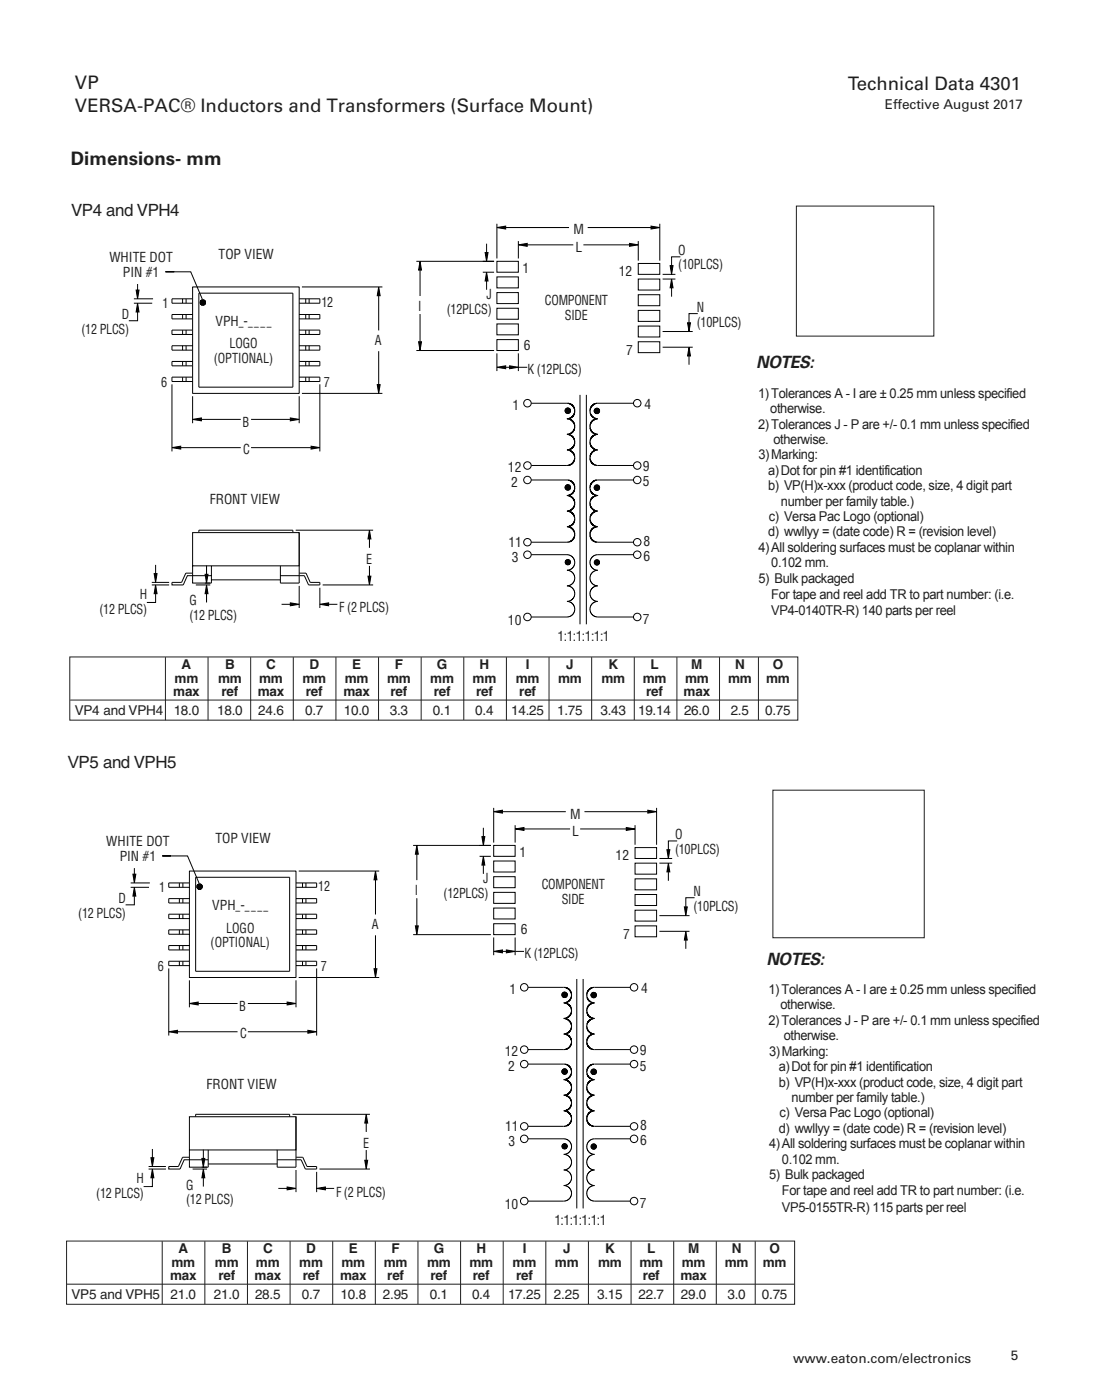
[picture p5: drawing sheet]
<svg xmlns="http://www.w3.org/2000/svg" width="229mm" height="292mm" viewBox="0 0 229 292" stroke-linecap="round" stroke-linejoin="round" font-family="sans-serif">
<g fill="none" stroke="#231f20" stroke-width=".21">
<path d="M14.6 137.1h151.8v13.2h-151.8zM34.5 137.1v13.2M43.4 137.1v13.2M52.3 137.1v13.1M61.2 137.1v13.2M70.1 137.1v13.2M79 137.1v13.2M87.8 137.1v13.1M96.7 137.1v13.1M105.6 137.1v13.2M114.5 137.1v13.2M123.4 137.1v13.1"/>
<path d="M132.3 137.1v13.1M141.2 137.1v13.1M150.1 137.1v13.1M158.2 137.1v13.1M14.6 146.1h151.7"/>
</g>
<path d="M166.1 43h28.7v27.1h-28.7z" fill="#fff"/>
<g fill="none" stroke="#231f20" stroke-width=".21">
<path d="M166.1 43h28.7v27.1h-28.7zM13.9 258.9h151.8v13.2h-151.8zM33.8 259v13.1M42.7 259v13.1M51.6 259v13.1M60.5 259v13.1M69.4 259v13.1M78.3 259v13.1M87.2 259v13.1M96.1 259v13.1M105 259v13.1M113.8 259v13.1"/>
<path d="M122.7 259v13.1M131.6 259v13.1M140.5 259v13.1M149.4 259v13.1M157.5 259v13.1M14 267.9h151.7"/>
</g>
<g fill="none" stroke="#000" stroke-width=".21">
<path d="M28.7 59.3v1.2M36.3 56.7h-1.8h5.3l2.4 5.7M40.2 59.9h22.2v22.2h-22.2zM63 59.9h16.8M79 59.9l.3 1.8h-.6zM86.8 54.5h16.3M87.6 54.5l.3 1.8h-.6zM87.6 56.3v5.5M100.7 56.8h2.4M101.2 52.7h.6l-.3 1.8zM101.5 56.8l.3 1.8h-.6zM101.5 50.8v1.9"/>
<path d="M101.5 58.6v1.9M103.6 54.5h4.5v2.3h-4.5zM103.6 57.8h4.5v2.3h-4.5zM103.6 47.5l1.9-.3v.6zM103.6 46.7v7.2M105.5 47.5h13.2M108.1 51.1l1.9-.3v.6zM108.1 50.3v3.6M110 51.1h9.6M121.7 51.1h9.6M122.6 47.5h13.2M131.3 50.8l1.8 .3-1.8 .3z"/>
<path d="M133.1 50.3v4.1M133.1 55h4.5v2.2h-4.5zM133.1 58.2h4.5v2.3h-4.5zM135.8 47.2l1.8 .3-1.8 .3zM137.6 46.7v7.7M138.2 57.2h2.7M138.2 58.2h2.7M139.8 55.4h.6l-.3 1.8zM140.1 58.2l.3 1.8h-.6zM141.9 53.6h-1.8v1.8M27.9 63.3h3.8M27.9 62.3h4"/>
<path d="M28.4 60.5h.6l-.3 1.8zM28.7 63.3l.3 1.8h-.6zM28.7 65.1v1.8h-1.8M38.1 62.3v1M38.1 65.6v.9M38.1 68.9v.9M38.1 72.1v1M38.1 75.4v.9M38.1 78.7v.9M38.8 62.3v1M38.8 65.6v.9M38.8 68.9v.9"/>
<path d="M38.8 72.1v1M38.8 75.4v.9M38.8 78.7v.9M40.2 62.3h-4.3v1h4.3M40.2 65.6h-4.3v.9h4.3M40.2 68.9h-4.3v.9h4.3M40.2 72.1h-4.3v1h4.3M40.2 75.4h-4.3v.9h4.3M40.2 78.7h-4.3v.9h4.3M41.5 61.2h19.6v19.6h-19.6zM42.1 62.7l-.3 .2M42.2 62.6l-.4 .5"/>
<path d="M42.4 62.6l-.6 .6M42.5 62.6l-.7 .7M42.5 62.7l-.7 .6M42.6 62.7l-.7 .7M42.7 62.8l-.8 .7M42.7 62.8l-.7 .7M42.8 62.9l-.7 .7M42.8 63.3l-.3 .3M42.8 63l-.7 .6M42.8 63.1l-.6 .5M42.8 63.2l-.4 .4M62.4 68.9h4.3v.9h-4.3"/>
<path d="M62.4 72.1h4.3v1h-4.3M62.4 65.6h4.3v.9h-4.3M62.4 62.3h4.3v1h-4.3M62.4 75.4h4.3v.9h-4.3M62.4 78.7h4.3v.9h-4.3M63.8 62.3v1M63.8 65.6v.9M63.8 68.9v.9M63.8 72.1v1M63.8 75.4v.9M63.8 78.7v.9M64.5 62.3v1"/>
<path d="M64.5 65.6v.9M64.5 68.9v.9M64.5 72.1v1M64.5 75.4v.9M64.5 78.7v.9M79 61.7v7.2M79 73.3v6.9M86.8 73.1h16.3M87.3 71.3h.6l-.3 1.8zM87.6 65.5v5.8M103.6 61h4.5v2.3h-4.5zM103.6 64.3h4.5v2.3h-4.5z"/>
<path d="M103.6 67.6h4.5v2.3h-4.5zM103.6 70.9h4.5v2.2h-4.5zM103.6 76.6l1.9-.3v.6zM103.6 73.7v3.7M105.5 76.6h.8M106.3 76.3l1.8 .3-1.8 .3zM108.1 73.7v3.7M108.1 76.6h1.9M133.1 61.5h4.5v2.3h-4.5zM133.1 64.8h4.5v2.3h-4.5zM133.1 68h4.5v2.3h-4.5zM133.1 71.3h4.5v2.3h-4.5z"/>
<path d="M138.2 69.2h6.3M138.2 72.4h6.3M140.1 60v1.9M143.4 67.3h.6l-.3 1.9zM143.7 72.4l.3 1.9h-.6zM143.7 74.3v1.8M145.5 65.4h-1.8v1.9M35.9 93.4l1.8-.3v.6zM35.9 80.2v14M37.7 93.4h12.5M40.2 87.5l1.8-.3v.6zM40.2 82.7v5.6"/>
<path d="M42 87.5h8.2M52.4 93.4h12.5M52.4 87.5h8.2M60.6 87.2l1.8 .3-1.8 .3zM62.4 82.7v5.6M63 82.1h16.8M64.9 93.1l1.8 .3-1.8 .3zM66.7 80.2v14M78.7 80.2h.6l-.3 1.9zM110.8 84.1h7.7l1 .6 .4 .9-.1 .7-.3 .5-.6 .4-.6 .2 .5 .1 .5 .3 .6 .9-.1 .7-.3 .7-.5 .4-.7 .1 .9 .3 .6 1v.7l-.2 .6-.7 .6-.6 .1 .9 .3 .6 .7 .1 .8-.3 .8-.5 .4-.6 .2h-7.7M117.9 85.7h.5zM117.9 85.6l.5 .1h-.5z"/>
<path d="M117.9 85.8l.5-.1zM117.9 85.9l.5-.2zM117.9 85.5l.5 .2zM118 86l.4-.3-.4 .4zM118 85.4l.4 .3zM118 86.1l.4-.4zM118 85.3l.4 .4zM118.1 85.2h.1l.2 .5zM118.1 85.2l.3 .5-.4-.4zM118.2 85.2h.1l.1 .5zM118.3 85.2l.1 .5zM118.4 85.7l-.2 .5-.1-.1z"/>
<path d="M118.4 85.7l-.1 .5h-.1zM118.4 85.7l-.1 .5zM118.4 85.7l.1 .5zM118.4 85.7l.2 .5h-.1zM118.4 85.7l.3 .4-.1 .1zM118.4 85.7l.4 .4zM118.4 85.7l.5 .2v.1zM118.4 85.7l.6 .1-.1 .1zM118.4 85.7h.6zM118.4 85.7l.5-.2 .1 .1zM118.4 85.7l.5-.2zM118.4 85.7l.4-.4z"/>
<path d="M118.4 85.2v.5zM118.5 85.2l-.1 .5zM118.6 85.2l.1 .1-.3 .4zM118.7 85.3l-.3 .4zM121 82.4v47.9M122.3 82.4v47.9M124 85.8l.5-.1-.5 .2zM124 85.7h.5zM124 85.6l.5 .1zM124 85.5l.5 .2-.5-.1zM124 85.9l.5-.2-.5 .3zM124 85.4l.5 .3-.5-.2z"/>
<path d="M124 85.4h.1l.4 .3zM124 86l.5-.3-.4 .4zM124.1 85.4l.4 .3zM124.1 86.1l.4-.4zM124.2 85.3l.3 .4zM124.3 85.2l.2 .5zM124.4 85.2l.1 .5zM124.5 85.7v.6zM124.5 85.7v.6h-.1zM124.5 85.7l.5 .3-.1 .1zM124.5 85.7l.5-.3v.1zM124.5 85.7l.2 .5z"/>
<path d="M124.5 85.2h.1l-.1 .5zM124.5 85.7l.5 .2v.1zM124.5 85.7l.5-.2v.1zM124.5 85.7l.5-.1zM124.5 85.7l.5 .1zM124.5 85.7l.5 .1v.1zM124.5 85.7l.4 .4zM124.5 85.7l-.2 .5zM124.6 85.2l-.1 .5zM124.7 97.1h7.4M124.7 85.2l-.2 .5zM124.8 85.3l-.3 .4z"/>
<path d="M124.9 85.4h.1l-.5 .3zM132.1 84.1h-7.6l-.8 .4-.4 .4-.3 .9 .3 .8 .5 .5 .9 .3-.6 .1-.7 .5-.3 .6v.8l.6 .9 1 .3-.7 .2-.5 .4-.4 .5v.8l.2 .6 .4 .4 1 .4-.7 .1-.6 .4-.3 .6v.8l.2 .5 .4 .5 1 .3M32.1 119.7h.7l-.3 1.8zM32.5 117.9v1.8M40.1 119.6h-1.3l-.9 1.9h-2v.5h2.3l.9-1.9h1M40.2 118.1h22.2v-7h-22.2v10.6h3.9v-3.6M41.5 111.1v-.5h19.6v.5M42.8 119.8h.6l-.3 1.9zM43.1 118v1.8M61.7 110.6h16.1M62.4 111.1v10.6h-3.9v-3.6M62.4 119.6h1.4l.9 1.9h2v.5h-2.3l-.9-1.9h-5"/>
<path d="M77.1 110.6l.3 1.8h-.6zM77.1 112.4v1.9M77.1 118.1v2.1M110.8 115.7l7.7 .1 1 .5 .4 .9-.1 .7-.3 .6-.6 .4-.6 .1 1 .3 .3 .4 .3 .7-.1 .7-.3 .5-.6 .5-.6 .1 .9 .4 .4 .4 .3 .6v.6l-.4 .7-.7 .5-.5 .1 .8 .2 .6 .7 .2 .9-.4 .8-.6 .5-.6 .1h-7.5M110.8 100.1h7.7l1 .6 .4 .9-.1 .7-.3 .5-.6 .5-.6 .1 .5 .1 .5 .3 .4 .4 .2 .7-.1 .5-.3 .7-.6 .4-.6 .1 1 .4 .5 .9v.8l-.2 .5-.7 .6-.6 .1 .8 .2 .7 .8 .1 .9-.4 .7-.4 .4-.7 .2h-7.6M117.9 117.3h.5zM117.9 101.7h.5zM117.9 117.2l.5 .1zM117.9 117.4l.5-.1zM117.9 101.6l.5 .1h-.5zM117.9 101.8l.5-.1zM117.9 117.5l.5-.2-.4 .3z"/>
<path d="M117.9 117.1l.5 .2zM117.9 101.9l.5-.2zM117.9 101.5l.5 .2zM118 117.6l.4-.3zM118 117l.4 .3-.5-.2zM118 102l.4-.3zM118 101.4l.4 .3zM118 116.9l.4 .4zM118 102.1l.4-.4-.3 .5zM118 101.3l.1-.1 .3 .5zM118 101.3l.4 .4zM118.1 116.8h.1l.2 .5z"/>
<path d="M118.1 101.2h.1l.2 .5zM118.2 116.8h.1l.1 .5zM118.2 101.2h.1l.1 .5zM118.3 116.8l.1 .5zM118.3 101.2l.1 .5zM118.4 117.3l-.4 .4zM118.4 117.3l-.2 .5-.1-.1zM118.4 117.3l-.2 .5zM118.4 117.3v.5zM118.4 117.3l.2 .5zM118.4 117.3l.3 .4-.1 .1zM118.4 117.3l.4 .4z"/>
<path d="M118.4 117.3l.5 .2v.1zM118.4 117.3l.6 .1-.1 .1zM118.4 117.3h.6zM118.4 117.3l.5-.2zM118.4 117.3l.5-.3v.1zM118.4 117.3l.4-.4zM118.4 116.8v.5zM118.4 101.7l-.2 .5h-.1zM118.4 101.7l-.1 .5h-.1zM118.4 101.7l-.1 .5zM118.4 101.7l.1 .5zM118.4 101.7l.2 .5h-.1z"/>
<path d="M118.4 101.7l.3 .5h-.1zM118.4 101.7l.4 .4zM118.4 101.7l.5 .3-.1 .1zM118.4 101.7l.5 .3zM118.4 101.7l.6 .1-.1 .1zM118.4 101.7h.6zM118.4 101.7l.6-.1v.1zM118.4 101.7l.5-.2zM118.4 101.2v.5zM118.5 116.8h.1l-.2 .5zM118.5 101.2h.1l-.2 .5zM118.6 116.8h.1l-.3 .5z"/>
<path d="M118.6 101.2h.1l-.3 .5zM118.7 116.8l-.3 .5zM118.7 101.2l.1 .1-.4 .4zM118.8 101.3l-.4 .4zM124 117.5l.5-.2-.5 .3zM124 101.9l.5-.1-.5 .2zM124 117.3h.5l-.5 .2zM124 117.2l.5 .1zM124 101.8h.5zM124 101.6l.5 .2zM124 117.1l.5 .2-.5-.1zM124 101.5l.5 .3-.5-.2z"/>
<path d="M124 117.6l.5-.3zM124 102l.5-.2-.5 .3zM124 117.1l.5 .2zM124 101.4l.5 .4-.5-.3zM124 117.1l.1-.1 .4 .3zM124 101.4h.1l.4 .4zM124 117.6l.5-.3-.4 .4zM124 102.1l.5-.3-.4 .3zM124.1 117l.1-.1 .3 .4zM124.1 101.4l.4 .4zM124.1 102.1l.4-.3zM124.2 116.9l.3 .4z"/>
<path d="M124.2 101.3l.3 .5zM124.3 116.8h.1l.1 .5zM124.3 101.2l.2 .6zM124.4 116.8l.1 .5zM124.4 101.2l.1 .6zM124.5 117.3l.1 .6zM124.5 101.8l.1 .5zM124.5 117.3v.6h-.1zM124.5 101.8v.5h-.1zM124.5 117.3l.5 .3-.1 .1zM124.5 117.3l.5-.2zM124.5 101.8l.5 .3h-.1z"/>
<path d="M124.5 101.8l.5-.4v.1zM124.5 117.3l.2 .5-.1 .1zM124.5 101.8l.2 .4-.1 .1zM124.5 117.3l.3 .5zM124.5 101.8l.3 .4zM124.5 116.8h.1l-.1 .5zM124.5 101.2h.1l-.1 .6zM124.5 117.3l.5 .3zM124.5 117.3l.5-.2v.1zM124.5 101.8l.5 .2v.1zM124.5 101.8l.5-.3v.1zM124.5 117.3l.5-.1z"/>
<path d="M124.5 117.3h.5v.2zM124.5 117.3l.5 .2v.1zM124.5 101.8l.5-.2zM124.5 101.8l.5 .1zM124.5 101.8l.5 .1v.1zM124.5 117.3l.4 .4-.1 .1zM124.5 101.8l.4 .3zM124.5 117.3l-.3 .5-.1-.1zM124.5 117.3l-.1 .6-.1-.1zM124.5 101.8l-.1 .5-.1-.1zM124.5 117.3l-.3 .5zM124.5 101.8l-.3 .4z"/>
<path d="M124.6 116.8h.1l-.2 .5zM124.6 101.2l-.1 .6zM124.7 116.8l-.2 .5zM124.7 101.2l-.2 .6zM124.8 116.9l-.3 .4zM124.8 101.3l-.3 .5zM124.9 117l.1 .1-.5 .2zM124.9 101.4h.1l-.5 .4zM132.1 115.7l-7.7 .1-1 .5-.4 1 .4 1.1 .5 .4 .8 .2-1.1 .3-.3 .5-.2 .5v.8l.3 .5 .7 .5 .6 .1-1 .4-.6 .9v.7l.3 .7 .6 .5 .7 .1-.8 .2-.6 .6-.3 .9 .4 .9 .5 .4 .7 .2h7.5M132.1 100.1l-7.8 .1-.9 .6-.4 .9 .1 .6 .4 .6 .6 .4 .6 .1-.5 .1-.6 .3-.5 1v.7l.4 .7 .6 .3 .6 .1-1 .4-.6 .9v.7l.3 .7 .6 .5 .7 .1-.9 .2-.6 .7-.1 1 .3 .7 .4 .4 .7 .2h7.6M31.7 121.5h3.6M31.7 122h3.6"/>
<path d="M32.5 123.9v1.8h-1.9M32.5 122l.3 1.9h-.7zM40.2 120.1h3.9M40.8 122h3.1M42.7 121.7h1.2M43.1 122l.3 1.9h-.6zM43.1 123.9v1.8M44.1 121h14.4M58.7 126.1h1.9M60.6 125.8l1.8 .3-1.8 .3zM62.4 122.2v4.7M66.7 122.6v4.3"/>
<path d="M66.7 126.1l1.8-.3v.6zM67.3 122h10.5M68.5 126.1h1.9M76.8 120.2h.6l-.3 1.8z"/>
<circle cx="42.3" cy="63.1" r=".52"/>
<circle cx="110" cy="84.1" r=".78"/>
<circle cx="110" cy="97.1" r=".78"/>
<circle cx="132.9" cy="84.1" r=".78"/>
<circle cx="132.9" cy="97.1" r=".78"/>
<circle cx="110" cy="115.7" r=".78"/>
<circle cx="110" cy="100.1" r=".78"/>
<circle cx="110" cy="113.1" r=".78"/>
<circle cx="132.9" cy="115.7" r=".78"/>
<circle cx="132.9" cy="100.1" r=".78"/>
<circle cx="132.9" cy="113.1" r=".78"/>
<circle cx="110" cy="128.7" r=".78"/>
<circle cx="132.9" cy="128.7" r=".78"/>
</g>
<g fill="#000">
<path d="M87.6 54.5l.3 1.8h-.6zM101.2 52.7h.6l-.3 1.8zM101.5 56.8l.3 1.8h-.6zM103.6 47.5l1.9-.3v.6zM108.1 51.1l1.9-.3v.6zM131.3 50.8l1.8 .3-1.8 .3zM135.8 47.2l1.8 .3-1.8 .3zM139.8 55.4h.6l-.3 1.8zM28.4 60.5h.6l-.3 1.8zM28.7 63.3l.3 1.8h-.6zM79 59.9l.3 1.8h-.6zM87.3 71.3h.6l-.3 1.8z"/>
<path d="M103.6 76.6l1.9-.3v.6zM106.3 76.3l1.8 .3-1.8 .3zM140.1 58.2l.3 1.8h-.6zM143.7 72.4l.3 1.9h-.6zM143.4 67.3h.6l-.3 1.9zM35.9 93.4l1.8-.3v.6zM40.2 87.5l1.8-.3v.6zM60.6 87.2l1.8 .3-1.8 .3zM64.9 93.1l1.8 .3-1.8 .3zM78.7 80.2h.6l-.3 1.9zM117.9 85.6l.5 .1h-.5zM117.9 85.7h.5z"/>
<path d="M117.9 85.8l.5-.1zM117.9 85.9l.5-.2zM118 86l.4-.3-.4 .4zM118 86.1l.4-.4zM118.4 85.7l-.2 .5-.1-.1zM118.4 85.7l-.1 .5h-.1zM118.4 85.7l-.1 .5zM118.4 85.7l.1 .5zM118.4 85.7l.2 .5h-.1zM118.4 85.7l.3 .4-.1 .1zM118.4 85.7l.4 .4zM118.4 85.7l.5 .2v.1z"/>
<path d="M118.4 85.7l.6 .1-.1 .1zM118.4 85.7h.6zM118.4 85.7l.5-.2 .1 .1zM118.4 85.7l.5-.2zM118.4 85.7l.4-.4zM118.7 85.3l-.3 .4zM118.6 85.2l.1 .1-.3 .4zM118.5 85.2l-.1 .5zM118.4 85.2v.5zM118.3 85.2l.1 .5zM118.2 85.2h.1l.1 .5zM118.1 85.2h.1l.2 .5z"/>
<path d="M118.1 85.2l.3 .5-.4-.4zM118 85.3l.4 .4zM118 85.4l.4 .3zM117.9 85.5l.5 .2zM124 85.7h.5zM124 85.6l.5 .1zM124 85.5l.5 .2-.5-.1zM124 85.8l.5-.1-.5 .2zM124 85.4l.5 .3-.5-.2zM124 85.9l.5-.2-.5 .3zM124 85.4h.1l.4 .3zM124 86l.5-.3-.4 .4z"/>
<path d="M124.1 85.4l.4 .3zM124.1 86.1l.4-.4zM124.2 85.3l.3 .4zM124.5 85.7l-.2 .5zM124.3 85.2l.2 .5zM124.4 85.2l.1 .5zM124.5 85.2h.1l-.1 .5zM124.5 85.7v.6h-.1zM124.5 85.7v.6zM124.6 85.2l-.1 .5zM124.5 85.7l.2 .5zM124.7 85.2l-.2 .5z"/>
<path d="M124.8 85.3l-.3 .4zM124.5 85.7l.4 .4zM124.9 85.4h.1l-.5 .3zM124.5 85.7l.5 .3-.1 .1zM124.5 85.7l.5-.3v.1zM124.5 85.7l.5 .2v.1zM124.5 85.7l.5-.2v.1zM124.5 85.7l.5-.1zM124.5 85.7l.5 .1zM124.5 85.7l.5 .1v.1zM32.1 119.7h.7l-.3 1.8zM42.8 119.8h.6l-.3 1.9z"/>
<path d="M77.1 110.6l.3 1.8h-.6zM117.9 117.2l.5 .1zM117.9 117.3h.5zM117.9 117.4l.5-.1zM117.9 117.5l.5-.2-.4 .3zM118 117.6l.4-.3zM118.4 117.3l-.4 .4zM118.4 117.3l-.2 .5-.1-.1zM118.4 117.3l-.2 .5zM118.4 117.3v.5zM118.4 117.3l.2 .5zM118.4 117.3l.3 .4-.1 .1z"/>
<path d="M118.4 117.3l.4 .4zM118.4 117.3l.5 .2v.1zM118.4 117.3l.6 .1-.1 .1zM118.4 117.3h.6zM118.4 117.3l.5-.2zM118.4 117.3l.5-.3v.1zM118.4 117.3l.4-.4zM118.7 116.8l-.3 .5zM118.6 116.8h.1l-.3 .5zM118.5 116.8h.1l-.2 .5zM118.4 116.8v.5zM118.3 116.8l.1 .5z"/>
<path d="M118.2 116.8h.1l.1 .5zM118.1 116.8h.1l.2 .5zM118 116.9l.4 .4zM118 117l.4 .3-.5-.2zM117.9 117.1l.5 .2zM117.9 101.6l.5 .1h-.5zM117.9 101.7h.5zM117.9 101.8l.5-.1zM117.9 101.9l.5-.2zM118 102l.4-.3zM118 102.1l.4-.4-.3 .5zM118.4 101.7l-.2 .5h-.1z"/>
<path d="M118.4 101.7l-.1 .5h-.1zM118.4 101.7l-.1 .5zM118.4 101.7l.1 .5zM118.4 101.7l.2 .5h-.1zM118.4 101.7l.3 .5h-.1zM118.4 101.7l.4 .4zM118.4 101.7l.5 .3-.1 .1zM118.4 101.7l.5 .3zM118.4 101.7l.6 .1-.1 .1zM118.4 101.7h.6zM118.4 101.7l.6-.1v.1zM118.4 101.7l.5-.2z"/>
<path d="M118.8 101.3l-.4 .4zM118.7 101.2l.1 .1-.4 .4zM118.6 101.2h.1l-.3 .5zM118.5 101.2h.1l-.2 .5zM118.4 101.2v.5zM118.3 101.2l.1 .5zM118.2 101.2h.1l.1 .5zM118.1 101.2h.1l.2 .5zM118 101.3l.1-.1 .3 .5zM118 101.3l.4 .4zM118 101.4l.4 .3zM117.9 101.5l.5 .2z"/>
<path d="M124 117.3h.5l-.5 .2zM124 117.2l.5 .1zM124 117.1l.5 .2-.5-.1zM124 101.8h.5zM124 101.6l.5 .2zM124 101.5l.5 .3-.5-.2zM124 117.5l.5-.2-.5 .3zM124 117.1l.5 .2zM124 101.9l.5-.1-.5 .2zM124 101.4l.5 .4-.5-.3zM124 117.6l.5-.3zM124 117.1l.1-.1 .4 .3z"/>
<path d="M124 102l.5-.2-.5 .3zM124 101.4h.1l.4 .4zM124 117.6l.5-.3-.4 .4zM124.1 117l.1-.1 .3 .4zM124 102.1l.5-.3-.4 .3zM124.1 101.4l.4 .4zM124.5 117.3l-.3 .5-.1-.1zM124.2 116.9l.3 .4zM124.1 102.1l.4-.3zM124.2 101.3l.3 .5zM124.5 117.3l-.3 .5zM124.3 116.8h.1l.1 .5z"/>
<path d="M124.5 101.8l-.3 .4zM124.3 101.2l.2 .6zM124.5 117.3l-.1 .6-.1-.1zM124.4 116.8l.1 .5zM124.5 101.8l-.1 .5-.1-.1zM124.4 101.2l.1 .6zM124.5 116.8h.1l-.1 .5zM124.5 101.2h.1l-.1 .6zM124.5 117.3v.6h-.1zM124.5 101.8v.5h-.1zM124.5 117.3l.1 .6zM124.6 116.8h.1l-.2 .5z"/>
<path d="M124.5 101.8l.1 .5zM124.6 101.2l-.1 .6zM124.5 117.3l.2 .5-.1 .1zM124.7 116.8l-.2 .5zM124.5 101.8l.2 .4-.1 .1zM124.7 101.2l-.2 .6zM124.5 117.3l.3 .5zM124.8 116.9l-.3 .4zM124.5 101.8l.3 .4zM124.8 101.3l-.3 .5zM124.5 117.3l.4 .4-.1 .1zM124.9 117l.1 .1-.5 .2z"/>
<path d="M124.5 101.8l.4 .3zM124.9 101.4h.1l-.5 .4zM124.5 117.3l.5 .3-.1 .1zM124.5 117.3l.5-.2zM124.5 101.8l.5 .3h-.1zM124.5 101.8l.5-.4v.1zM124.5 117.3l.5 .3zM124.5 117.3l.5-.2v.1zM124.5 101.8l.5 .2v.1zM124.5 101.8l.5-.3v.1zM124.5 117.3l.5-.1zM124.5 117.3h.5v.2z"/>
<path d="M124.5 117.3l.5 .2v.1zM124.5 101.8l.5-.2zM124.5 101.8l.5 .1zM124.5 101.8l.5 .1v.1zM32.5 122l.3 1.9h-.7zM43.1 122l.3 1.9h-.6zM60.6 125.8l1.8 .3-1.8 .3zM66.7 126.1l1.8-.3v.6zM76.8 120.2h.6l-.3 1.8z"/>
<circle cx="42.3" cy="63.1" r=".52"/>
</g>
<path d="M161.2 164.9h31.6v30.8h-31.6z" fill="#fff"/>
<path d="M161.2 164.9h31.6v30.8h-31.6z" fill="none" stroke="#231f20" stroke-width=".21"/>
<g fill="none" stroke="#000" stroke-width=".21">
<path d="M35.7 178.6h-1.9h5.3l2.4 5.7M86.2 176.4h16.2M86.9 176.4l.3 1.8h-.6zM86.9 178.2v5.4M100 178.7h2.4M100.5 174.6h.6l-.3 1.8zM100.8 178.7l.3 1.8h-.6zM100.8 172.7v1.9M103 176.4h4.4v2.3h-4.4zM103 179.6h4.4v2.3h-4.4zM103 168.6v7.2M103 169.4l1.8-.4v.7z"/>
<path d="M104.8 169.4h13.2M107.4 173l1.9-.3v.6zM107.4 172.2v3.6M109.3 173h9.6M121 173h9.6M121.9 169.4h13.2M130.6 172.7l1.9 .3-1.9 .3zM132.5 172.2v4M132.5 176.8h4.4v2.3h-4.4zM135.1 169l1.8 .4-1.8 .3zM136.9 168.6v7.6M137.5 179.1h2.7"/>
<path d="M139.1 177.3h.6l-.3 1.8zM141.2 175.5h-1.8v1.8M27.3 185.1h3.8M27.3 184.2h4M27.7 182.4h.6l-.3 1.8zM28 185.1l.3 1.9h-.6zM28 187v1.8h-1.8M28 181.1v1.3M37.4 184.2v.9M37.4 187.5v.9M37.4 190.7v1M37.4 194v.9"/>
<path d="M37.4 197.3v.9M38.1 184.2v.9M38.1 187.5v.9M38.1 190.7v1M38.1 194v.9M38.1 197.3v.9M39.5 181.7h22.2v22.2h-22.2zM39.5 184.2h-4.3v.9h4.3M39.5 187.5h-4.3v.9h4.3M39.5 190.7h-4.3v1h4.3M39.5 194h-4.3v.9h4.3M39.5 197.3h-4.3v.9h4.3"/>
<path d="M40.8 183h19.6v19.6h-19.6zM41.4 184.5l-.2 .3M41.6 184.5l-.5 .4M41.7 184.5l-.6 .5M41.8 184.5l-.7 .6M41.9 184.5l-.7 .7M41.9 184.6l-.7 .7M42 184.6l-.7 .8M42 184.7l-.7 .7M42.1 184.7l-.7 .8M42.1 185.2l-.3 .3M42.1 184.8l-.6 .7"/>
<path d="M42.1 184.9l-.5 .6M42.1 185.1l-.4 .4M61.7 190.7h4.3v1h-4.3M61.7 194h4.3v.9h-4.3M61.7 187.5h4.3v.9h-4.3M61.7 184.2h4.3v.9h-4.3M61.7 197.3h4.3v.9h-4.3M62.3 181.7h16.8M63.1 184.2v.9M63.1 187.5v.9M63.1 190.7v1M63.1 194v.9"/>
<path d="M63.1 197.3v.9M63.8 184.2v.9M63.8 187.5v.9M63.8 190.7v1M63.8 194v.9M63.8 197.3v.9M78.3 183.6v7.2M78.3 195.1v7M78.3 181.7l.3 1.9h-.6zM86.2 195h16.2M86.6 193.2h.6l-.3 1.8zM86.9 187.4v5.8"/>
<path d="M100.8 180.5v1.8M103 182.9h4.4v2.3h-4.4zM103 186.2h4.4v2.3h-4.4zM103 189.5h4.4v2.2h-4.4zM103 192.7h4.4v2.3h-4.4zM103 195.6v3.7M103 198.5l1.8-.3v.6zM104.8 198.5h.8M105.6 198.2l1.8 .3-1.8 .3zM107.4 195.6v3.7M107.4 198.5h1.9M132.5 183.4h4.4v2.3h-4.4z"/>
<path d="M132.5 186.6h4.4v2.3h-4.4zM132.5 189.9h4.4v2.3h-4.4zM132.5 193.2h4.4v2.3h-4.4zM132.5 180.1h4.4v2.3h-4.4zM137.5 191h6.3M137.5 194.3h6.3M137.5 180.1h2.7M139.4 180.1l.3 1.8h-.6zM139.4 181.9v1.9M142.7 189.2h.6l-.3 1.8zM143 194.3l.3 1.8h-.6zM143 196.1v1.9"/>
<path d="M144.9 187.3h-1.9v1.9M35.2 215.3l1.8-.3v.6zM35.2 202.1v14M37 215.3h12.5M37.4 200.6v.9M38.1 200.6v.9M39.5 200.6h-4.3v.9h4.3M39.5 204.5v5.7M39.5 209.4l1.8-.3v.6zM41.3 209.4h8.2M51.7 215.3h12.5M51.7 209.4h8.2"/>
<path d="M59.9 209.1l1.8 .3-1.8 .3zM61.7 204.5v5.7M61.7 200.6h4.3v.9h-4.3M62.3 203.9h16.8M63.1 200.6v.9M63.8 200.6v.9M64.2 215l1.8 .3-1.8 .3zM66 202.1v14M78 202.1h.6l-.3 1.8zM110.1 206h7.7l1 .5 .4 1-.1 .7-.3 .5-.5 .4-.7 .2h.6l.4 .3 .6 1v.7l-.4 .6-.5 .4-.7 .2 .9 .3 .7 .9v.8l-.3 .6-.7 .5-.6 .1 .9 .3 .6 .8 .1 .7-.3 .9-.5 .4-.6 .2h-7.7M117.2 207.6h.6zM117.2 207.4l.6 .2h-.6z"/>
<path d="M117.2 207.7l.6-.1zM117.3 207.8l.5-.2zM117.3 207.3l.5 .3zM117.3 207.9l.5-.3-.4 .4zM117.4 207.2l.4 .4zM117.5 207.1h.1l.2 .5zM117.5 207.1l.3 .5-.4-.4zM117.6 207.1l.1-.1 .1 .6zM117.7 207l.1 .6zM117.8 207.6l-.4 .4zM117.8 207.6l-.2 .5-.1-.1zM117.8 207.6l-.1 .5h-.1z"/>
<path d="M117.8 207.6l-.1 .5zM117.8 207.6l.1 .5zM117.8 207.6l.2 .5h-.1zM117.8 207.6l.3 .4-.1 .1zM117.8 207.6l.4 .4zM117.8 207.6l.5 .2-.1 .1zM117.8 207.6l.5 .1v.1zM117.8 207.6h.5zM117.8 207.6l.5-.3v.2zM117.8 207.6l.5-.3zM117.8 207.6l.4-.4zM117.8 207v.6z"/>
<path d="M117.9 207l-.1 .6zM118 207.1h.1l-.3 .5zM118.1 207.1l-.3 .5zM120.3 204.3v47.8M121.6 204.3v47.8M123.3 207.7l.5-.1-.5 .2zM123.3 207.6h.5zM123.3 207.5l.5 .1zM123.3 207.4l.5 .2-.5-.1zM123.3 207.8l.5-.2-.4 .3zM123.4 207.3l.4 .3-.5-.2zM123.4 207.3l.1-.1 .3 .4z"/>
<path d="M123.4 207.9l.4-.3-.3 .4zM123.5 207.2l.3 .4zM123.5 208l.3-.4zM123.6 207.1l.2 .5zM123.7 207.1l.1 .5zM123.8 207.6v.6zM123.8 207.6v.6l-.1-.1zM123.8 207.6l.5 .3-.1 .1zM123.8 207.6l.5-.3v.1zM123.8 207.6l.2 .5zM123.8 207.1h.1l-.1 .5zM123.8 207.6l.5 .2v.1z"/>
<path d="M123.8 207.6l.5-.2 .1 .1zM123.8 207.6l.6-.1zM123.8 207.6l.6 .1zM123.8 207.6l.6 .1-.1 .1zM123.8 207.6l.4 .4zM123.8 207.6l-.2 .5zM123.9 207.1l-.1 .5zM124 207.1l-.2 .5zM124.1 207.2l-.3 .4zM124.2 207.2l.1 .1-.5 .3zM131.5 206h-7.7l-.6 .2-.5 .4-.3 1 .1 .6 .3 .5 .6 .5 .6 .1-1 .3-.4 .4-.2 .6v.6l.3 .7 .7 .5 .6 .1-.6 .1-.5 .3-.5 .9v.7l.3 .6 .7 .5 .6 .1-.9 .3-.6 .7-.1 .9 .3 .8 .5 .4 .6 .2h7.7M31.8 239.7v1.9"/>
<path d="M39.5 239.9h22.2v-6.9h-22.2v10.5h3.9v-3.6M40.8 233v-.5h19.6v.5M42.4 239.9v1.8M61 232.5h16.2M61.7 233v10.5h-3.9v-3.6M76.4 232.5l.3 1.8h-.6zM76.4 234.3v1.9M76.4 239.9v2.2M110.1 237.6h7.8l.9 .6 .4 .9-.1 .7-.3 .5-.6 .4-.6 .2 1 .3 .4 .4 .2 .7-.1 .6-.2 .6-.6 .5-.7 .1 1 .3 .4 .5 .2 .5v.6l-.3 .7-.7 .6-.6 .1 .8 .2 .7 .7 .1 .8-.4 .9-.5 .5-.6 .1h-7.6M110.1 222h7.7l1 .5 .4 1-.1 .7-.3 .5-.5 .4-.7 .2h.6l.4 .3 .4 .4 .2 .7v.6l-.4 .7-.6 .4-.6 .1 1 .4 .6 .8v.8l-.3 .6-.7 .5-.6 .2 .9 .2 .6 .8 .1 .9-.3 .7-.5 .4-.6 .2h-7.7M117.2 239.2h.6zM117.2 223.6h.6z"/>
<path d="M117.2 239.1l.6 .1zM117.2 239.3l.6-.1zM117.2 223.5l.6 .1h-.6zM117.2 223.7l.6-.1zM117.3 239.4l.5-.2-.5 .3zM117.3 239l.5 .2zM117.3 223.8l.5-.2zM117.3 223.4l.5 .2zM117.3 239.5l.5-.3zM117.3 238.9l.5 .3-.5-.2zM117.3 223.9l.5-.3zM117.3 223.3l.5 .3z"/>
<path d="M117.4 238.8l.4 .4zM117.4 223.9l.4-.3-.3 .4zM117.4 223.2l.4 .4zM117.5 238.7h.1l.2 .5zM117.5 223.1h.1l.2 .5zM117.5 223.1l.3 .5-.4-.4zM117.6 238.7l.1-.1 .1 .6zM117.6 223.1l.1-.1 .1 .6zM117.7 238.6l.1 .6zM117.7 223l.1 .6zM117.8 239.2l-.4 .4zM117.8 239.2l-.2 .5-.1-.1z"/>
<path d="M117.8 239.2l-.2 .5zM117.8 239.2v.5zM117.8 239.2l.2 .5zM117.8 239.2l.3 .4-.1 .1zM117.8 239.2l.4 .4zM117.8 239.2l.5 .2-.1 .1zM117.8 239.2l.5 .1v.1zM117.8 239.2h.5zM117.8 239.2l.5-.2zM117.8 239.2l.4-.3 .1 .1zM117.8 239.2l.4-.4zM117.8 238.6v.6z"/>
<path d="M117.8 223.6l-.2 .5-.1-.1zM117.8 223.6l-.1 .5h-.1zM117.8 223.6l-.1 .5zM117.8 223.6l.1 .5zM117.8 223.6l.2 .5h-.1zM117.8 223.6l.3 .4-.1 .1zM117.8 223.6l.4 .4zM117.8 223.6l.4 .3v.1zM117.8 223.6l.4 .3zM117.8 223.6l.5 .1v.1zM117.8 223.6h.5zM117.8 223.6l.5-.1v.1z"/>
<path d="M117.8 223.6l.5-.2zM117.8 223.6l.4-.4zM117.8 223v.6zM117.9 238.6l.1 .1-.2 .5zM117.9 223l.1 .1-.2 .5zM118 238.7h.1l-.3 .5zM118 223.1h.1l-.3 .5zM118.1 238.7l-.3 .5zM118.1 223.1l.1 .1-.4 .4zM123.3 239.3l.5-.1-.5 .2zM123.3 223.7l.5-.1-.5 .2zM123.3 239.2h.5l-.5 .1z"/>
<path d="M123.3 239.1l.5 .1zM123.3 223.6h.5zM123.3 223.5l.5 .1zM123.3 239l.5 .2-.5-.1zM123.3 223.4l.5 .2-.5-.1zM123.3 239.4l.5-.2zM123.3 223.8l.5-.2-.4 .3zM123.4 238.9l.4 .3zM123.4 223.3l.4 .3-.5-.2zM123.4 238.9l.1-.1 .3 .4zM123.4 239.5l.4-.3-.3 .4zM123.4 223.9l.4-.3-.3 .4z"/>
<path d="M123.5 223.2l.3 .4-.4-.3zM123.5 238.8l.3 .4zM123.5 223.2l.3 .4zM123.5 224l.3-.4zM123.6 238.7h.1l.1 .5zM123.6 223.1l.2 .5zM123.7 238.7l.1 .5zM123.7 223.1l.1 .5zM123.8 239.2l.1 .6zM123.8 223.6l.1 .6zM123.8 239.2v.6h-.1zM123.8 223.6v.6h-.1z"/>
<path d="M123.8 239.2l.5 .3-.1 .1zM123.8 239.2l.5-.2zM123.8 223.6l.5 .3-.1 .1zM123.8 223.6l.5-.3v.1zM123.8 239.2l.2 .5-.1 .1zM123.8 223.6l.2 .5-.1 .1zM123.8 238.7h.1l-.1 .5zM123.8 223.1h.1l-.1 .5zM123.8 239.2l.3 .5zM123.8 223.6l.3 .5zM123.8 239.2l.5 .3zM123.8 239.2l.5-.2 .1 .1z"/>
<path d="M123.8 223.6l.5 .2v.1zM123.8 223.6l.5-.2 .1 .1zM123.8 239.2l.6-.1zM123.8 239.2h.6v.1zM123.8 239.2l.6 .1-.1 .1zM123.8 223.6l.6-.1zM123.8 223.6l.6 .1zM123.8 223.6l.6 .1-.1 .1zM123.8 239.2l.4 .4-.1 .1zM123.8 223.6l.4 .4zM123.8 239.2l-.3 .5v-.1zM123.8 239.2l-.1 .6-.1-.1z"/>
<path d="M123.8 223.6l-.1 .6-.1-.1zM123.8 239.2l-.3 .5zM123.8 223.6l-.3 .5zM123.9 238.7h.1l-.2 .5zM123.9 223.1l-.1 .5zM124 238.7l-.2 .5zM124 223.1l-.2 .5zM124.1 238.8l-.3 .4zM124.1 223.2l-.3 .4zM124.2 238.8l.1 .1-.5 .3zM124.2 223.2l.1 .1-.5 .3zM131.5 237.6h-7.8l-.9 .6-.4 1 .3 1 .6 .5 .7 .2-1 .3-.4 .4-.2 .6v.7l.3 .6 .7 .5 .6 .1-1 .4-.6 .9v.7l.4 .7 .6 .4 .6 .2-.8 .2-.7 .8-.1 .8 .3 .8 .5 .4 .7 .2h7.6"/>
<path d="M131.5 222h-7.8l-1 .6-.3 1 .1 .6 .3 .5 .6 .4 .6 .1-.5 .1-.6 .4-.5 .9 .1 .8 .3 .6 .6 .4 .6 .1-1 .3-.6 1v.7l.3 .6 .7 .5 .6 .2-.9 .2-.6 .7-.1 .9 .3 .8 .4 .4 .7 .2h7.7M31 243.4h3.6M31 243.9h3.6M31.5 241.6h.6l-.3 1.8zM31.8 245.7v1.9h-1.8M31.8 243.9l.3 1.8h-.6zM39.4 241.5h-1.3l-.9 1.9h-2v.5h2.4l.8-1.9h1M39.5 242h3.9M40.2 243.9h3M42.1 243.5h1.1M42.1 241.7h.6l-.3 1.8zM42.4 243.9l.3 1.8h-.6z"/>
<path d="M42.4 245.7v1.9M43.4 242.9h14.4M58.1 248h1.8M59.9 247.7l1.8 .3-1.8 .3zM61.7 244.1v4.6M61.8 241.5h1.4l.8 1.9h2v.5h-2.3l-.9-1.9h-5M66 244.5v4.2M66 248l1.9-.3v.6zM66.6 243.9h10.6M67.9 248h1.8M76.1 242.1h.6l-.3 1.8z"/>
<circle cx="41.6" cy="185" r=".52"/>
<circle cx="109.3" cy="206" r=".78"/>
<circle cx="109.3" cy="219" r=".78"/>
<circle cx="132.2" cy="206" r=".78"/>
<circle cx="132.2" cy="219" r=".78"/>
<circle cx="109.3" cy="237.6" r=".78"/>
<circle cx="109.3" cy="222" r=".78"/>
<circle cx="109.3" cy="235" r=".78"/>
<circle cx="132.2" cy="237.6" r=".78"/>
<circle cx="132.3" cy="222" r=".78"/>
<circle cx="132.3" cy="235" r=".78"/>
<circle cx="109.3" cy="250.6" r=".78"/>
<circle cx="132.2" cy="250.6" r=".78"/>
</g>
<g fill="#000">
<path d="M86.9 176.4l.3 1.8h-.6zM100.5 174.6h.6l-.3 1.8zM103 169.4l1.8-.4v.7zM107.4 173l1.9-.3v.6zM130.6 172.7l1.9 .3-1.9 .3zM135.1 169l1.8 .4-1.8 .3zM139.1 177.3h.6l-.3 1.8zM27.7 182.4h.6l-.3 1.8zM28 185.1l.3 1.9h-.6zM78.3 181.7l.3 1.9h-.6zM86.6 193.2h.6l-.3 1.8zM100.8 178.7l.3 1.8h-.6z"/>
<path d="M103 198.5l1.8-.3v.6zM105.6 198.2l1.8 .3-1.8 .3zM139.4 180.1l.3 1.8h-.6zM143 194.3l.3 1.8h-.6zM142.7 189.2h.6l-.3 1.8zM35.2 215.3l1.8-.3v.6zM39.5 209.4l1.8-.3v.6zM59.9 209.1l1.8 .3-1.8 .3zM64.2 215l1.8 .3-1.8 .3zM78 202.1h.6l-.3 1.8zM117.2 207.4l.6 .2h-.6zM117.2 207.6h.6z"/>
<path d="M117.2 207.7l.6-.1zM117.3 207.8l.5-.2zM117.3 207.9l.5-.3-.4 .4zM117.8 207.6l-.4 .4zM117.8 207.6l-.2 .5-.1-.1zM117.8 207.6l-.1 .5h-.1zM117.8 207.6l-.1 .5zM117.8 207.6l.1 .5zM117.8 207.6l.2 .5h-.1zM117.8 207.6l.3 .4-.1 .1zM117.8 207.6l.4 .4zM117.8 207.6l.5 .2-.1 .1z"/>
<path d="M117.8 207.6l.5 .1v.1zM117.8 207.6h.5zM117.8 207.6l.5-.3v.2zM117.8 207.6l.5-.3zM117.8 207.6l.4-.4zM118.1 207.1l-.3 .5zM118 207.1h.1l-.3 .5zM117.9 207l-.1 .6zM117.8 207v.6zM117.7 207l.1 .6zM117.6 207.1l.1-.1 .1 .6zM117.5 207.1h.1l.2 .5z"/>
<path d="M117.5 207.1l.3 .5-.4-.4zM117.4 207.2l.4 .4zM117.3 207.3l.5 .3zM123.3 207.6h.5zM123.3 207.5l.5 .1zM123.3 207.4l.5 .2-.5-.1zM123.3 207.7l.5-.1-.5 .2zM123.4 207.3l.4 .3-.5-.2zM123.3 207.8l.5-.2-.4 .3zM123.4 207.3l.1-.1 .3 .4zM123.4 207.9l.4-.3-.3 .4zM123.5 207.2l.3 .4z"/>
<path d="M123.5 208l.3-.4zM123.8 207.6l-.2 .5zM123.6 207.1l.2 .5zM123.7 207.1l.1 .5zM123.8 207.1h.1l-.1 .5zM123.8 207.6v.6l-.1-.1zM123.8 207.6v.6zM123.9 207.1l-.1 .5zM123.8 207.6l.2 .5zM124 207.1l-.2 .5zM124.1 207.2l-.3 .4zM123.8 207.6l.4 .4z"/>
<path d="M124.2 207.2l.1 .1-.5 .3zM123.8 207.6l.5 .3-.1 .1zM123.8 207.6l.5-.3v.1zM123.8 207.6l.5 .2v.1zM123.8 207.6l.5-.2 .1 .1zM123.8 207.6l.6-.1zM123.8 207.6l.6 .1zM123.8 207.6l.6 .1-.1 .1zM76.4 232.5l.3 1.8h-.6zM117.2 239.1l.6 .1zM117.2 239.2h.6zM117.2 239.3l.6-.1z"/>
<path d="M117.3 239.4l.5-.2-.5 .3zM117.3 239.5l.5-.3zM117.8 239.2l-.4 .4zM117.8 239.2l-.2 .5-.1-.1zM117.8 239.2l-.2 .5zM117.8 239.2v.5zM117.8 239.2l.2 .5zM117.8 239.2l.3 .4-.1 .1zM117.8 239.2l.4 .4zM117.8 239.2l.5 .2-.1 .1zM117.8 239.2l.5 .1v.1zM117.8 239.2h.5z"/>
<path d="M117.8 239.2l.5-.2zM117.8 239.2l.4-.3 .1 .1zM117.8 239.2l.4-.4zM118.1 238.7l-.3 .5zM118 238.7h.1l-.3 .5zM117.9 238.6l.1 .1-.2 .5zM117.8 238.6v.6zM117.7 238.6l.1 .6zM117.6 238.7l.1-.1 .1 .6zM117.5 238.7h.1l.2 .5zM117.4 238.8l.4 .4zM117.3 238.9l.5 .3-.5-.2z"/>
<path d="M117.3 239l.5 .2zM117.2 223.5l.6 .1h-.6zM117.2 223.6h.6zM117.2 223.7l.6-.1zM117.3 223.8l.5-.2zM117.3 223.9l.5-.3zM117.4 223.9l.4-.3-.3 .4zM117.8 223.6l-.2 .5-.1-.1zM117.8 223.6l-.1 .5h-.1zM117.8 223.6l-.1 .5zM117.8 223.6l.1 .5zM117.8 223.6l.2 .5h-.1z"/>
<path d="M117.8 223.6l.3 .4-.1 .1zM117.8 223.6l.4 .4zM117.8 223.6l.4 .3v.1zM117.8 223.6l.4 .3zM117.8 223.6l.5 .1v.1zM117.8 223.6h.5zM117.8 223.6l.5-.1v.1zM117.8 223.6l.5-.2zM117.8 223.6l.4-.4zM118.1 223.1l.1 .1-.4 .4zM118 223.1h.1l-.3 .5zM117.9 223l.1 .1-.2 .5z"/>
<path d="M117.8 223v.6zM117.7 223l.1 .6zM117.6 223.1l.1-.1 .1 .6zM117.5 223.1h.1l.2 .5zM117.5 223.1l.3 .5-.4-.4zM117.4 223.2l.4 .4zM117.3 223.3l.5 .3zM117.3 223.4l.5 .2zM123.3 239.2h.5l-.5 .1zM123.3 239.1l.5 .1zM123.3 239l.5 .2-.5-.1zM123.3 223.6h.5z"/>
<path d="M123.3 223.5l.5 .1zM123.3 223.4l.5 .2-.5-.1zM123.3 239.3l.5-.1-.5 .2zM123.4 238.9l.4 .3zM123.3 223.7l.5-.1-.5 .2zM123.4 223.3l.4 .3-.5-.2zM123.3 239.4l.5-.2zM123.4 238.9l.1-.1 .3 .4zM123.3 223.8l.5-.2-.4 .3zM123.5 223.2l.3 .4-.4-.3zM123.4 239.5l.4-.3-.3 .4zM123.5 238.8l.3 .4z"/>
<path d="M123.4 223.9l.4-.3-.3 .4zM123.5 223.2l.3 .4zM123.8 239.2l-.3 .5v-.1zM123.5 224l.3-.4zM123.8 239.2l-.3 .5zM123.6 238.7h.1l.1 .5zM123.8 223.6l-.3 .5zM123.6 223.1l.2 .5zM123.8 239.2l-.1 .6-.1-.1zM123.7 238.7l.1 .5zM123.8 223.6l-.1 .6-.1-.1zM123.7 223.1l.1 .5z"/>
<path d="M123.8 238.7h.1l-.1 .5zM123.8 223.1h.1l-.1 .5zM123.8 239.2v.6h-.1zM123.8 223.6v.6h-.1zM123.8 239.2l.1 .6zM123.9 238.7h.1l-.2 .5zM123.8 223.6l.1 .6zM123.9 223.1l-.1 .5zM123.8 239.2l.2 .5-.1 .1zM124 238.7l-.2 .5zM123.8 223.6l.2 .5-.1 .1zM124 223.1l-.2 .5z"/>
<path d="M123.8 239.2l.3 .5zM124.1 238.8l-.3 .4zM123.8 223.6l.3 .5zM124.1 223.2l-.3 .4zM123.8 239.2l.4 .4-.1 .1zM124.2 238.8l.1 .1-.5 .3zM123.8 223.6l.4 .4zM124.2 223.2l.1 .1-.5 .3zM123.8 239.2l.5 .3-.1 .1zM123.8 239.2l.5-.2zM123.8 223.6l.5 .3-.1 .1zM123.8 223.6l.5-.3v.1z"/>
<path d="M123.8 239.2l.5 .3zM123.8 239.2l.5-.2 .1 .1zM123.8 223.6l.5 .2v.1zM123.8 223.6l.5-.2 .1 .1zM123.8 239.2l.6-.1zM123.8 239.2h.6v.1zM123.8 239.2l.6 .1-.1 .1zM123.8 223.6l.6-.1zM123.8 223.6l.6 .1zM123.8 223.6l.6 .1-.1 .1zM31.5 241.6h.6l-.3 1.8zM31.8 243.9l.3 1.8h-.6z"/>
<path d="M42.1 241.7h.6l-.3 1.8zM42.4 243.9l.3 1.8h-.6zM59.9 247.7l1.8 .3-1.8 .3zM66 248l1.9-.3v.6zM76.1 242.1h.6l-.3 1.8z"/>
<circle cx="41.6" cy="185" r=".52"/>
</g>
<g font-size="3.9" fill="#231f20">
<text x="15.6" y="18.6">VP</text>
<text x="15.6" y="23.3">VERSA-PAC® Inductors and Transformers (Surface Mount)</text>
<text x="176.8" y="18.7">Technical Data 4301</text>
<text x="14.8" y="34.5">Dimensions- mm</text>
</g>
<g font-size="3.5" fill="#231f20">
<text x="14.8" y="45.1">VP4 and VPH4</text>
<text x="157.7" y="76.8">NOTES:</text>
<text x="14.1" y="160.3">VP5 and VPH5</text>
<text x="159.9" y="201.3">NOTES:</text>
</g>
<g font-size="2.8" fill="#231f20">
<text x="184.6" y="22.6">Effective August 2017</text>
<text x="45.6" y="54">TOP VIEW</text>
<text x="119.6" y="48.9">M</text>
<text x="120" y="52.5">L</text>
<text x="141.5" y="53.1">O</text>
<text x="22.8" y="54.6">WHITE DOT</text>
<text x="25.6" y="57.7">PIN #1</text>
<text x="109" y="57">1</text>
<text x="129.1" y="57.7">12</text>
<text x="141.5" y="56.2">(10PLCS)</text>
<text x="33.9" y="64.2">1</text>
<text x="67" y="64">12</text>
<text x="87.2" y="64.8">I</text>
<text x="93.2" y="65.5">(12PLCS)</text>
<text x="101.4" y="62.4">J</text>
<text x="113.7" y="63.7">COMPONENT</text>
<text x="145.3" y="65.1">N</text>
<text x="17" y="69.7">(12 PLCS)</text>
<text x="25.4" y="66.6">D</text>
<text x="44.9" y="68.1">VPH_-____</text>
<text x="117.8" y="66.8">SIDE</text>
<text x="145.3" y="68.2">(10PLCS)</text>
<text x="44.6" y="75.8">(OPTIONAL)</text>
<text x="47.8" y="72.7">LOGO</text>
<text x="78.2" y="72">A</text>
<text x="109.3" y="73.1">6</text>
<text x="130.6" y="74">7</text>
<text x="33.6" y="80.7">6</text>
<text x="67.6" y="80.8">7</text>
<text x="110" y="78">K (12PLCS)</text>
<text x="50.6" y="89.1">B</text>
<text x="106.9" y="85.5">1</text>
<text x="134.4" y="85.3">4</text>
<text x="50.7" y="94.8">C</text>
<text x="105.9" y="98.5">12</text>
<text x="106.6" y="101.7">2</text>
<text x="134.1" y="98.3">9</text>
<text x="134.1" y="101.5">5</text>
<text x="43.7" y="105.2">FRONT VIEW</text>
<text x="134.2" y="113.9">8</text>
<text x="76.4" y="117.7">E</text>
<text x="106" y="114.1">11</text>
<text x="106.7" y="117.3">3</text>
<text x="134.2" y="117.1">6</text>
<text x="29.2" y="125.1">H</text>
<text x="20.7" y="128.2">(12 PLCS)</text>
<text x="39.5" y="126.3">G</text>
<text x="39.5" y="129.4">(12 PLCS)</text>
<text x="70.8" y="127.8">F (2 PLCS)</text>
<text x="105.9" y="130.4">10</text>
<text x="134.1" y="130.2">7</text>
<text x="116.3" y="133.7">1:1:1:1:1:1</text>
<text x="36.4" y="142.5">mm</text>
<text x="37.9" y="139.6">A</text>
<text x="45.5" y="142.5">mm</text>
<text x="47" y="139.6">B</text>
<text x="54.1" y="142.5">mm</text>
<text x="55.5" y="139.6">C</text>
<text x="63.1" y="142.5">mm</text>
<text x="64.6" y="139.6">D</text>
<text x="71.9" y="142.5">mm</text>
<text x="73.5" y="139.6">E</text>
<text x="80.7" y="142.5">mm</text>
<text x="82.4" y="139.6">F</text>
<text x="89.8" y="142.5">mm</text>
<text x="91.1" y="139.6">G</text>
<text x="98.6" y="142.5">mm</text>
<text x="100" y="139.6">H</text>
<text x="107.6" y="142.5">mm</text>
<text x="109.7" y="139.6">I</text>
<text x="116.4" y="142.5">mm</text>
<text x="118.1" y="139.6">J</text>
<text x="125.4" y="142.5">mm</text>
<text x="126.9" y="139.6">K</text>
<text x="134.1" y="142.5">mm</text>
<text x="135.7" y="139.6">L</text>
<text x="142.9" y="142.5">mm</text>
<text x="144.2" y="139.6">M</text>
<text x="151.9" y="142.5">mm</text>
<text x="153.3" y="139.6">N</text>
<text x="159.8" y="142.5">mm</text>
<text x="161.2" y="139.6">O</text>
<text x="15.6" y="149.1">VP4 and VPH4</text>
<text x="36.1" y="145.3">max</text>
<text x="36.2" y="149.1">18.0</text>
<text x="45.3" y="149.1">18.0</text>
<text x="46.2" y="145.3">ref</text>
<text x="53.8" y="145.3">max</text>
<text x="53.9" y="149.1">24.6</text>
<text x="63.6" y="149.1">0.7</text>
<text x="63.8" y="145.3">ref</text>
<text x="71.6" y="145.3">max</text>
<text x="71.7" y="149.1">10.0</text>
<text x="81.3" y="149.1">3.3</text>
<text x="81.5" y="145.3">ref</text>
<text x="90.3" y="149.1">0.1</text>
<text x="90.5" y="145.3">ref</text>
<text x="99.1" y="149.1">0.4</text>
<text x="99.3" y="145.3">ref</text>
<text x="106.6" y="149.1">14.25</text>
<text x="108.3" y="145.3">ref</text>
<text x="116.2" y="149.1">1.75</text>
<text x="125.2" y="149.1">3.43</text>
<text x="133.1" y="149.1">19.14</text>
<text x="134.8" y="145.3">ref</text>
<text x="142.6" y="145.3">max</text>
<text x="142.7" y="149.1">26.0</text>
<text x="152.4" y="149.1">2.5</text>
<text x="159.6" y="149.1">0.75</text>
<text x="118.9" y="170.8">M</text>
<text x="22.1" y="176.5">WHITE DOT</text>
<text x="25" y="179.6">PIN #1</text>
<text x="44.9" y="175.8">TOP VIEW</text>
<text x="108.3" y="178.9">1</text>
<text x="119.3" y="174.4">L</text>
<text x="128.4" y="179.5">12</text>
<text x="140.8" y="175">O</text>
<text x="140.8" y="178.1">(10PLCS)</text>
<text x="66.4" y="185.9">12</text>
<text x="100.8" y="184.3">J</text>
<text x="113" y="185.6">COMPONENT</text>
<text x="16.3" y="191.6">(12 PLCS)</text>
<text x="24.7" y="188.5">D</text>
<text x="33.2" y="186.1">1</text>
<text x="44.3" y="190">VPH_-____</text>
<text x="86.5" y="186.7">I</text>
<text x="92.5" y="187.4">(12PLCS)</text>
<text x="117.2" y="188.7">SIDE</text>
<text x="144.6" y="186.9">N</text>
<text x="144.6" y="190">(10PLCS)</text>
<text x="43.9" y="197.7">(OPTIONAL)</text>
<text x="47.2" y="194.6">LOGO</text>
<text x="77.5" y="193.9">A</text>
<text x="108.6" y="195">6</text>
<text x="130" y="195.9">7</text>
<text x="32.9" y="202.6">6</text>
<text x="66.9" y="202.7">7</text>
<text x="109.4" y="199.9">K (12PLCS)</text>
<text x="106.3" y="207.4">1</text>
<text x="133.7" y="207.2">4</text>
<text x="49.9" y="210.9">B</text>
<text x="50.1" y="216.7">C</text>
<text x="105.3" y="220.4">12</text>
<text x="133.4" y="220.2">9</text>
<text x="43.1" y="227.1">FRONT VIEW</text>
<text x="106" y="223.6">2</text>
<text x="133.4" y="223.4">5</text>
<text x="75.7" y="239.5">E</text>
<text x="105.4" y="236">11</text>
<text x="106.1" y="239.2">3</text>
<text x="133.5" y="235.8">8</text>
<text x="133.5" y="239">6</text>
<text x="20.1" y="250">(12 PLCS)</text>
<text x="28.5" y="246.9">H</text>
<text x="38.8" y="248.2">G</text>
<text x="38.8" y="251.3">(12 PLCS)</text>
<text x="70.1" y="249.7">F (2 PLCS)</text>
<text x="105.3" y="252.3">10</text>
<text x="115.6" y="255.5">1:1:1:1:1:1</text>
<text x="133.4" y="252.1">7</text>
<text x="37.2" y="261.5">A</text>
<text x="46.3" y="261.5">B</text>
<text x="54.9" y="261.5">C</text>
<text x="63.9" y="261.5">D</text>
<text x="72.8" y="261.5">E</text>
<text x="81.7" y="261.5">F</text>
<text x="90.5" y="261.5">G</text>
<text x="99.4" y="261.5">H</text>
<text x="109" y="261.5">I</text>
<text x="117.4" y="261.5">J</text>
<text x="126.2" y="261.5">K</text>
<text x="135" y="261.5">L</text>
<text x="143.5" y="261.5">M</text>
<text x="152.7" y="261.5">N</text>
<text x="160.5" y="261.5">O</text>
<text x="35.5" y="267.2">max</text>
<text x="35.7" y="264.3">mm</text>
<text x="44.8" y="264.3">mm</text>
<text x="45.6" y="267.2">ref</text>
<text x="53.1" y="267.2">max</text>
<text x="53.4" y="264.3">mm</text>
<text x="62.4" y="264.3">mm</text>
<text x="63.1" y="267.2">ref</text>
<text x="70.9" y="267.2">max</text>
<text x="71.2" y="264.3">mm</text>
<text x="80.1" y="264.3">mm</text>
<text x="80.8" y="267.2">ref</text>
<text x="89.1" y="264.3">mm</text>
<text x="89.8" y="267.2">ref</text>
<text x="97.9" y="264.3">mm</text>
<text x="98.6" y="267.2">ref</text>
<text x="106.9" y="264.3">mm</text>
<text x="107.6" y="267.2">ref</text>
<text x="115.7" y="264.3">mm</text>
<text x="124.8" y="264.3">mm</text>
<text x="133.4" y="264.3">mm</text>
<text x="134.1" y="267.2">ref</text>
<text x="141.9" y="267.2">max</text>
<text x="142.2" y="264.3">mm</text>
<text x="151.2" y="264.3">mm</text>
<text x="159.1" y="264.3">mm</text>
<text x="14.9" y="271">VP5 and VPH5</text>
<text x="35.6" y="271">21.0</text>
<text x="44.6" y="271">21.0</text>
<text x="53.2" y="271">28.5</text>
<text x="63" y="271">0.7</text>
<text x="71" y="271">10.8</text>
<text x="79.9" y="271">2.95</text>
<text x="89.6" y="271">0.1</text>
<text x="98.5" y="271">0.4</text>
<text x="106" y="271">17.25</text>
<text x="115.5" y="271">2.25</text>
<text x="124.6" y="271">3.15</text>
<text x="133.2" y="271">22.7</text>
<text x="142" y="271">29.0</text>
<text x="151.7" y="271">3.0</text>
<text x="158.9" y="271">0.75</text>
<text x="165.4" y="284.4">www.eaton.com/electronics</text>
<text x="210.8" y="283.9">5</text>
</g>
<g font-size="2.8" fill="#221e1f">
<text x="158.1" y="83">1)Tolerances A - I are ± 0.25 mm unless specified</text>
<text x="158.1" y="89.4">2)Tolerances J - P are +/- 0.1 mm unless specified</text>
<text x="160.7" y="86.2">otherwise.</text>
<text x="158.2" y="95.8">3)Marking:</text>
<text x="161.3" y="92.6">otherwise.</text>
<text x="160.2" y="99.1">a)Dot for pin #1 identification</text>
<text x="160.2" y="102.3">b) VP(H)x-xxx (product code, size, 4 digit part</text>
<text x="162.9" y="105.5">number per family table.)</text>
<text x="160.2" y="111.9">d) wwllyy = (date code) R = (revision level)</text>
<text x="160.4" y="108.7">c) Versa Pac Logo (optional)</text>
<text x="158.2" y="115.2">4)All soldering surfaces must be coplanar within</text>
<text x="160.9" y="118.4">0.102 mm.</text>
<text x="158.2" y="121.6">5) Bulk packaged</text>
<text x="160.9" y="125">For tape and reel add TR to part number: (i.e.</text>
<text x="160.9" y="128.4">VP4-0140TR-R) 140 parts per reel</text>
<text x="160.3" y="207.4">1)Tolerances A - I are ± 0.25 mm unless specified</text>
<text x="160.3" y="213.8">2)Tolerances J - P are +/- 0.1 mm unless specified</text>
<text x="162.8" y="210.6">otherwise.</text>
<text x="160.4" y="220.3">3)Marking:</text>
<text x="163.5" y="217">otherwise.</text>
<text x="162.4" y="223.5">a)Dot for pin #1 identification</text>
<text x="162.4" y="226.7">b) VP(H)x-xxx (product code, size, 4 digit part</text>
<text x="162.6" y="233.1">c) Versa Pac Logo (optional)</text>
<text x="165.1" y="229.9">number per family table.)</text>
<text x="160.4" y="239.6">4)All soldering surfaces must be coplanar within</text>
<text x="162.4" y="236.3">d) wwllyy = (date code) R = (revision level)</text>
<text x="160.4" y="246">5) Bulk packaged</text>
<text x="163.1" y="242.8">0.102 mm.</text>
<text x="163.1" y="249.4">For tape and reel add TR to part number: (i.e.</text>
<text x="163.1" y="252.8">VP5-0155TR-R) 115 parts per reel</text>
</g>
</svg>
